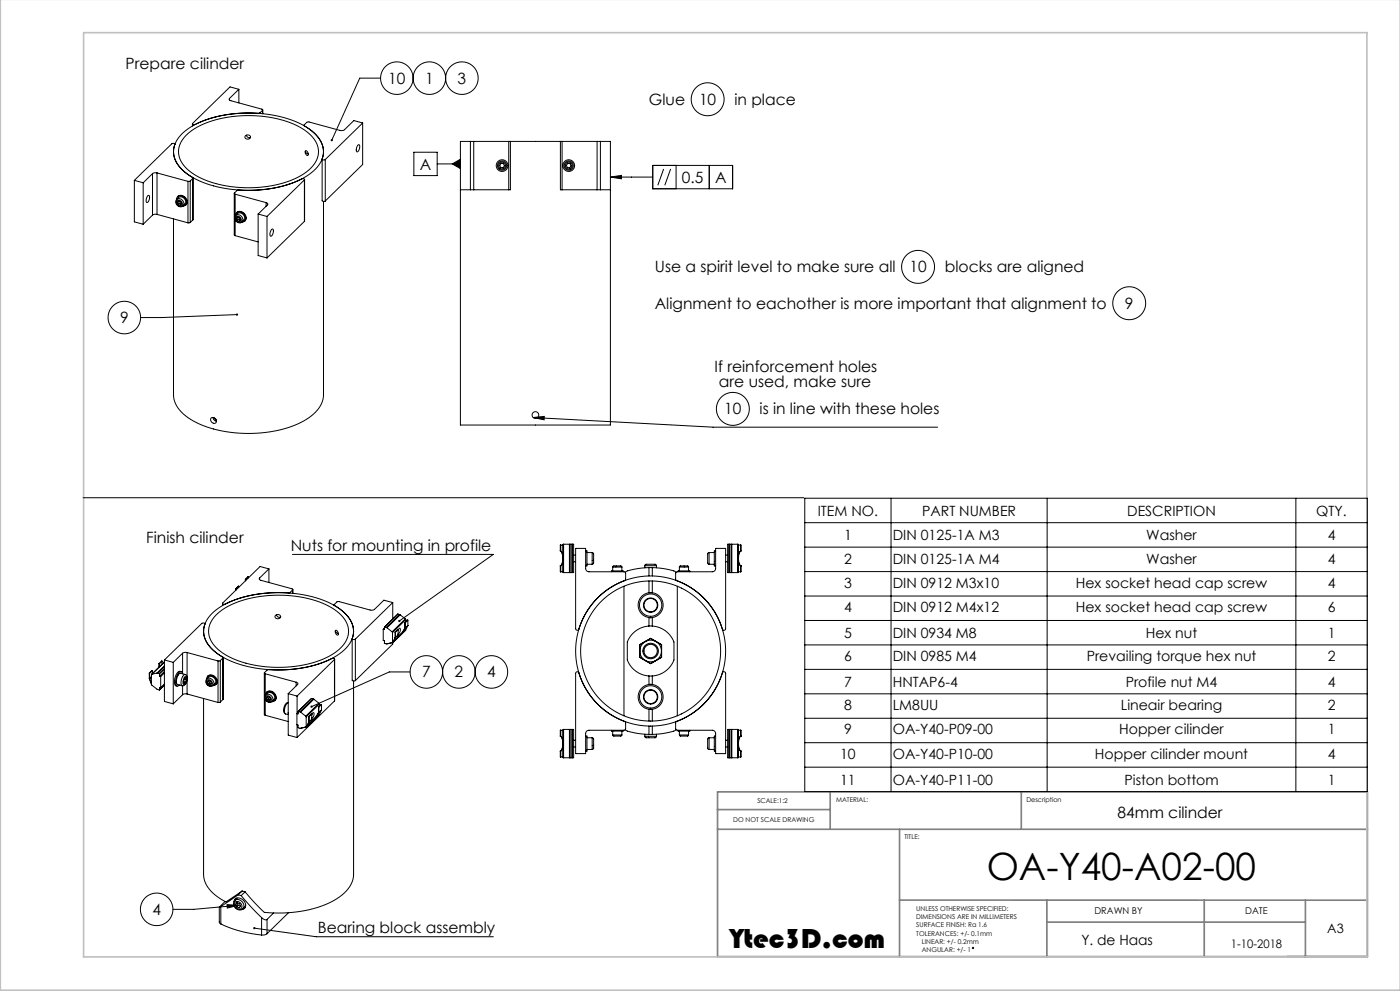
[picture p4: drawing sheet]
<svg xmlns="http://www.w3.org/2000/svg" width="420mm" height="297mm" viewBox="0 0 420 297" stroke-linecap="round" stroke-linejoin="round" font-family="sans-serif">
<g fill="none" stroke="#000" stroke-width=".3">
<path d="M57.7 37.1v.7M68.9 29.5a.44 .44 0 0 0-.1 .5 .44 .44 0 0 0 .5 .2l9.3 2.5 .2 .4M68.9 29.5v.5M71.7 26.8l-2.7-.8-11.2 11a.46 .46 0 0 0 .3 .4 .46 .46 0 0 0 .5-.1 41.9 41.9 0 0 1 19.3-3.4l.1-.1M71.7 26.8l-2.8 2.7M71.7 26.8v4M78 33.8v.2M78.8 33.1l-.8 .7M78.8 33.1v1M78.8 32.9v1.2M91.2 37.6v.1M108.8 36.9l-2.7-.8-2.8 2.8-.7 .2-10-2.6-.6 .2-.8 1a10.4 10.4 0 0 1 5.8 7.3l-.4 2.6a.59 .59 0 0 0 1 .2"/>
<path d="M108.8 36.9l-11.2 10.9M108.8 36.9v12.4l-11.2 10.9M114.2 23.4h-6.3l-8.4 18.6M40.3 54.1l2.7 .7M40.3 54.1v12.4l2.7 .7M43 54.8v12.4M44.4 58.7l.1-.1a1.24 1.24 0 0 1-.1 2l-.2 .1a1.24 1.24 0 0 1 .2-2zM45.8 52l-2.8 2.8M45.8 52v12.5M47.1 51.8h-.8l-.5 .2M47.1 51.8l9.3 2.6M47.1 51.8v12.5"/>
<path d="M52.5 43.2v.1M53 59.8a1.35 1.35 0 0 1 1.1-1.2 1.35 1.35 0 0 1 1.4 .8 1.31 1.31 0 0 1 .6 1.4 1.31 1.31 0 0 1-1.2 1M53 59.8a1.42 1.42 0 0 1 1.7 .2 1.42 1.42 0 0 1 .2 1.7M53 59.8a1.39 1.39 0 0 0 .2 1.7 1.39 1.39 0 0 0 1.7 .2M53 59.7l.5-.5a1.43 1.43 0 0 1 1.8 .3 1.43 1.43 0 0 1 .2 1.7l-.6 .5M53.3 58.9a1.77 1.77 0 0 1 2.3 .3 1.77 1.77 0 0 1 .1 2.3M54.4 40.3a26 26 0 0 1 15.7-6.2 35.3 35.3 0 0 1 22.7 4.5 8.1 8.1 0 0 1 4.1 8.2 11.4 11.4 0 0 1-6.7 7 38.8 38.8 0 0 1-32.2-.5 9.9 9.9 0 0 1-5.9-7.8 7.4 7.4 0 0 1 2.3-5.2zM56.1 40.3a27.9 27.9 0 0 1 18.2-5.7 28.8 28.8 0 0 1 18.4 5.4 6.6 6.6 0 0 1 0 10.9 29.4 29.4 0 0 1-19.7 5.3 27.3 27.3 0 0 1-16.9-5.6 6.5 6.5 0 0 1 0-10.3zM56.4 54.4v12.4M57.1 54.2l-.7 .2M57.1 54.2v12.5M57.9 53.5v-.2a10.4 10.4 0 0 1-5.8-7.4l.4-2.6a.59 .59 0 0 0-1-.2l-11.2 11"/>
<path d="M57.9 53.5l-.8 .7M57.9 53.5v12.4M57.9 53.4v12.5M70.3 58v12.4l.2 .2M70.5 58.2l-.2-.3 .9-.9a42.3 42.3 0 0 0 19.8-3.4l.3 .3-11.2 11M70.5 58.2l9.3 2.5M70.5 58.2v6.5M73.6 40.8a.76 .76 0 0 1 1.1-.4 .76 .76 0 0 1 .1 1.2 .77 .77 0 0 1-.9 .1 .77 .77 0 0 1-.3-.9zM73.9 40.5a.76 .76 0 0 0 .5 .7 .76 .76 0 0 0 .8-.1M75.2 41.1l-.1 .1M91.4 53.8l-.1 12.6M91.6 45.2a.78 .78 0 0 1 .8 .5 .78 .78 0 0 1-.2 .9l-.5-.5z"/>
<path d="M91.6 45.4l.2 .4 .7 .3M96.6 47.7v12.4l.4 .3 .6-.2M97.6 47.8v12.4M107.4 43.5l.1-.1a1.24 1.24 0 0 1-.1 2l-.1 .1a1.24 1.24 0 0 1 .1-2zM124.2 45.6h7v7h-7zM131.2 49.1h6.9M135.7 49.1l2.4-1.4v2.8zM138.1 56.9h3M141.1 42.4h1M141.1 56.9h1M141.1 42.4h-3v85h45v-85h-3M141.1 42.4v14.5"/>
<path d="M142.1 56.9h10.5M142.1 42.4h10.5M142.1 42.4v14.5M150.3 49h.7l.3 .7-.4 .6-.7-.1-.3-.6zM152.6 42.4h.5M152.6 42.4v14.5M153.1 42.4v14.5h-.5M153.1 42.4h15M168.1 42.4v14.5h.5M168.1 42.4h.5M168.6 56.9h10.5M168.6 42.4h10.5"/>
<path d="M168.6 42.4v14.5M170.3 49h.7l.3 .7-.4 .6-.7-.1-.3-.6zM179.1 56.9h1M179.1 42.4h1M179.1 42.4v14.5M180.1 42.4v14.5M180.1 56.9h3M183.1 53.1l3.3-.5v1zM183.1 53.1h12.7M195.8 49.6h24v7h-24zM199.1 50.6l-1.8 4.9M201.2 50.6l-1.8 4.9"/>
<path d="M202.8 49.6v7M212.8 49.6v7M45.8 64.5l-2.8 2.7M47.1 64.3l-.8-.1-.5 .3M47.1 64.3l9.3 2.5M53.1 60.1a1 1 0 0 1 1.3 .3 1 1 0 0 1-.2 1.4 1.11 1.11 0 0 1-1.1-.5 1.11 1.11 0 0 1 0-1.2zM53.5 60.3l.7 .2 .2 .6-.3 .4-.7-.2M53.8 61l-.2-.7-.4 .4 .2 .6M53.8 61l.6 .2M53.8 61l-.4 .3M57.1 66.7l-.7 .1M57.9 65.9l-.8 .8"/>
<path d="M70.5 70.6l6.9 1.9M70.5 65.9v4.7M70.6 64.5a1.44 1.44 0 0 1 1.4-1.1 1.44 1.44 0 0 1 1.4 1.1 1.23 1.23 0 0 1 .3 1.3 1.23 1.23 0 0 1-1.1 .8M70.7 64.6a1.45 1.45 0 0 1 1.9-.6 1.45 1.45 0 0 1 .7 1.8l-.7 .7M70.7 64.5a1.43 1.43 0 0 1 1.7 .3 1.43 1.43 0 0 1 .2 1.7M70.7 64.5a1.4 1.4 0 0 0 .1 1.8 1.4 1.4 0 0 0 1.8 .2M70.8 64.9a.99 .99 0 0 1 1.4 .4 .99 .99 0 0 1-.3 1.3 1.09 1.09 0 0 1-1.1-.5 1.09 1.09 0 0 1 0-1.2zM70.9 65.5l.2 .6M70.9 65.5l.3-.4 .3 .6M71 63.8a1.77 1.77 0 0 1 2.3 .2 1.77 1.77 0 0 1 .1 2.3M71.2 65.1l.7 .2 .2 .6-.3 .4-.7-.2M71.3 65.1l-.4 .4"/>
<path d="M71.5 65.7l.6 .3M71.5 65.7l-.4 .4M72.6 66.5h.1M77.4 64.2l2.7 .7M77.4 64.2v12.4l2.7 .7M79.8 60.7a.44 .44 0 0 1 .5 .2 .44 .44 0 0 1-.1 .5l-2.8 2.8M79.8 60.7v1.1M80.1 64.9v12.4M81.5 68.8l.1-.1a1.24 1.24 0 0 1-.1 2l-.1 .1a1.24 1.24 0 0 1 .1-2zM91.3 66.4l-11.2 10.9M91.4 66.2l-.1 .2M97.1 60.4v57.9a8.9 8.9 0 0 1-5.1 7.4 37.9 37.9 0 0 1-26.8 3.2 19.9 19.9 0 0 1-11.8-6.7l-1-1.9-.3-2v-52.7"/>
<path d="M71.1 94.3l-22.7 .9h-6.2M63.4 125.3a.95 .95 0 0 1 1.3 .2 .95 .95 0 0 1-.4 1.4 1.08 1.08 0 0 1-.9-1.6zM63.9 125.1a1.21 1.21 0 0 0 1 1.1M64.2 125.2l.7 .7M160 125.1l53.9 2.9h67.4M160 125.1l3.3-.3-.1 1zM24.9 149.2h216.2M241.4 149.3h168.8v87.9h-168.8zM241.4 156.6h168.8M267.3 149.3v87.9M314.1 149.3v87.9M388.8 149.3v87.9"/>
<path d="M70.7 176.5v.4M70.7 176.5h.1M70.8 176.5v.4M71.6 175.7v.4M71.6 175.7l-.8 .8M71.6 175.7l-.9 .8M73.6 173.6v.5M73.6 173.6h.1M73.7 173.6v.4M74.5 172.8l-.9 .8M74.5 172.8l-.8 .8M74.5 172.8v.4"/>
<path d="M77.9 173.2a.44 .44 0 0 0-.1 .5 .44 .44 0 0 0 .5 .2l9.4 2.6 .1 .3-.8 .8M77.9 173.2v.5M80.7 170.5l-2.7-.7-11.2 10.9a.46 .46 0 0 0 .3 .5 .46 .46 0 0 0 .5-.2 40.8 40.8 0 0 1 19.3-3.4h.1M80.7 170.5l-2.8 2.7M80.7 170.5v4.1M87 177.6v.1M87.7 166.2h60.3l-28.2 19.9M87.8 176.7v1.1M168.1 165.1h.1M168.1 169.6h.1M168.1 169.6v1.8h.8M168.1 165.1a3.8 3.8 0 0 1 0 4.5"/>
<path d="M168.2 169.6h.1M168.2 171.4h.1M168.2 163.4h.1M168.2 163.4v1.7M168.2 165.1h.1M168.2 165.1a3.8 3.8 0 0 1 0 4.5M168.2 169.6v1.8M168.9 163.4h.1M168.9 171.4h.1M168.9 163.4h-.8v1.7M168.9 163.4v8M169.1 163.1v8.5"/>
<path d="M169.1 171.6h1.7M169.1 163.1h1.7M170.8 163.1h.3M170.8 171.6h.3M170.8 163.1v8.5M171.1 163.1v8.5M171.1 171.6h.5M171.1 163.1h.5M171.6 163.1h.1M171.6 171.6h.1M171.6 163.1v8.5M171.7 163.1v8.5"/>
<path d="M171.7 163.1h.4v8.5h-.4M172.1 168.4h.6M172.1 166.4h.6M172.7 164.4h3v6a1 1 0 0 0 1 1h10.6l.4 .4-.1 2a23.8 23.8 0 0 0-14.1 15h-.6l-.2-.4zM175.7 165.1h.4v4.5h-.4M176.1 169.1h1.6M176.1 165.6h1.6M177.7 165.6l.4 .4v2.8l-.4 .3M177.7 165.6v3.5M183.4 171.4v-.3h3.5v.3M183.8 170l.4-.4h2.1l.3 .4M183.8 170h2.8"/>
<path d="M183.8 170v1.1M186.6 170v1.1M187.2 175.7v38.8M193.4 169.5l.5-.4h2.7l.3 .4M193.4 169.5h3.5M193.4 169.5v.7M194.7 170.1h1M194.7 170.1a14 14 0 0 0-7.1 1.4M194.7 174.1v3.5h1v-3.5M194.7 170.1v2.5M195.7 170.1a14 14 0 0 1 7.1 1.4M195.7 170.1v2.5"/>
<path d="M196.9 169.5v.7M202.8 171.5l10.9-.1a1 1 0 0 0 1-1v-6h3v24a.5 .5 0 0 1-.4 .5 .5 .5 0 0 1-.6-.4 23.3 23.3 0 0 0-14-14.7zM203.2 175.7v38.8M203.4 171.4v-.3h3.5v.3M203.8 170v-.2a2.32 2.32 0 0 1 2.1-.2h.5l.2 .4M203.8 170h2.8M203.8 170v1.1M204.4 176.3h.1M206.6 170v1.1M212.7 165.6l-.4 .4v2.8l.4 .3M212.7 165.6v3.5M212.7 169.1h1.6"/>
<path d="M212.7 165.6h1.6M214.7 165.1h-.4v4.5h.4M217.7 168.4h.6M217.7 166.4h.6M218.7 171.6h.1M218.7 163.1h.1M218.7 163.1v8.5M218.7 163.1h-.4v8.5h.4M218.8 163.1v8.5M218.8 171.6h.5M218.8 163.1h.5M219.3 171.6h.3"/>
<path d="M219.3 163.1h.3M219.3 163.1v8.5M219.6 163.1v8.5M219.6 171.6h1.7M219.6 163.1h1.7M221.3 163.1v8.5M221.4 163.4h.1M221.5 171.4h.1M221.5 163.4h.8v1.7M222.2 165.1a3.8 3.8 0 0 0 0 4.5M222.2 169.6v1.8v-1.8M222.2 169.6h.1"/>
<path d="M222.2 165.1h.1M222.2 165.1v-1.7v1.7M222.3 165.1a3.8 3.8 0 0 0 0 4.5M222.3 169.6h.1M222.3 165.1h.1M222.3 169.6v1.8h-.8M241.4 164h168.8M241.4 171.3h168.8M241.4 178.6h168.8M47.7 198.9v1M47.7 198.9h.1M47.8 198.9v1"/>
<path d="M48.6 198.1l-.8 .8M48.6 198.1l-.9 .8M48.6 198.1v1M49.3 198.4l-3.8 3.7M49.3 197.8l2.7 .7M49.3 197.8v12.4l2.7 .7M49.3 199.7l-2 2M49.3 199.5l-2.2 2.2M52 198.5v12.4M54.8 195.8l-.1 6.1a.59 .59 0 0 0-.4-.6 .59 .59 0 0 0-.7 .4 3.7 3.7 0 0 0-.6 3.9l.8-.3M54.8 195.8l-2.8 2.7M56.1 195.6l-.7-.1-.6 .3"/>
<path d="M56.1 195.6l9.3 2.5M56.1 195.6v7.3M61.5 187a.59 .59 0 0 0-1-.2l-11.2 11M61.5 187a7.2 7.2 0 0 0 2.8 8.2l2.6 1.8-.8 1M61.5 187h.1M63.5 183.9a27.3 27.3 0 0 1 16.9-6.2 34.8 34.8 0 0 1 21.3 4.6 8 8 0 0 1 4.1 8.5 12.5 12.5 0 0 1-7.5 7.2 38.9 38.9 0 0 1-31.6-1.1 9.3 9.3 0 0 1-5.6-8.3l.3-1.4 .6-1.3zM64.7 184.4a25.3 25.3 0 0 1 16.1-5.9 31.5 31.5 0 0 1 20.2 4.7 7 7 0 0 1 3.1 8.2 13.6 13.6 0 0 1-8.3 6.6 36.3 36.3 0 0 1-28.1-1.7 8.4 8.4 0 0 1-5.1-8l.7-2zM65.4 198.1v12.4M66.1 198l-.7 .1M66.1 198v12.4M66.7 180.8v.7M66.9 197.1v12.5"/>
<path d="M82.6 184.5a.76 .76 0 0 1 1.1-.3 .76 .76 0 0 1 .2 1.1 .77 .77 0 0 1-1 .1 .77 .77 0 0 1-.3-.9zM82.9 184.2a.76 .76 0 0 0 .5 .7 .76 .76 0 0 0 .8-.1M84.2 184.8l-.1 .1M100.2 181.3v.1M100.3 197.7a.46 .46 0 0 0-.3-.5 .46 .46 0 0 0-.5 .2 40.8 40.8 0 0 1-19.3 3.4l-.9 .8 .3 .3M100.3 197.7l-11.2 10.9M100.3 197.7v12.4M100.4 197.5l-.1 12.6M100.6 189a.78 .78 0 0 1 .8 .5 .78 .78 0 0 1-.2 .8l-.5-.5zM100.6 189.1l.3 .5 .6 .2M105.7 191.4v12.5l.3 .2 .6-.1M105.7 191.4a.59 .59 0 0 0 .9 .1"/>
<path d="M106.6 191.5v12.5M115 188.6v3.3l.3 .1v.8l.7 .2 1.6-.4M115.3 188.2l-.3 .4M115.3 188v.7l-.3-.1M115.4 187.9l-.1 .1M115.4 187.9l.5 .1M115.9 188l.2 .1M116.1 188.1l1.5 1.3M116.4 192.9h.1M117.6 189.4l.2 .2M117.8 189.6l-.2 3M117.8 180.6l-2.6-.7-2.8 2.7-.8 .3-10-2.6-.5 .1-.8 1a10 10 0 0 1 5.8 7.9l-.4 2.1"/>
<path d="M117.8 180.6l-11.2 10.9M117.8 180.6v4.9M117.8 192.6v.4l-11.2 11M117.8 192.5h.1M117.9 192.4l-.1 .1M118 192.5l-1.6 .4M118 192.2l-.3 .4M118.5 189.5v1.6l-.6 1.3M118.5 189.5h.1M118.6 191.1l-.6 1.4M118.6 189.5v1.6M119.4 184l-4.1 3.9"/>
<path d="M119.4 184l-4 3.9M119.4 184l.4 .2M119.4 188.7v1.6M119.4 188.9l.5-.6a.95 .95 0 0 1-.5 1.5M119.4 188.7l-.8 .8M119.4 188.7l-.9 .8M119.4 190.3l-.8 .8M119.8 184.2l.3 .1M119.8 184.2l-3.9 3.8M119.9 190.5l-.3 .2M120.1 184.3l-4 3.8M120.1 184.3l1.5 1.2"/>
<path d="M121.4 188.3l-1.2 1.9-.9 .7 1.1-1M121.4 188.2v.1M121.5 187.9l-.1 .3M121.5 187.9v.1M121.5 186.6h.1M121.5 186.6v1.3M121.5 188.3l-1 1.6a1.21 1.21 0 0 1-1.2 1l.1-.6M121.5 188v.3M121.5 186.6v1.4M121.6 185.5l.1 .2M121.6 185.5l-4 3.9M121.7 188.8v.1"/>
<path d="M121.7 188.8l-3.8 3.7M121.7 185.7l-3.9 3.9M121.7 185.7v.7M122.4 187.4l-.7 1.4M122.4 185.9l-.9 .7M122.4 187.4l-.9 .9M122.4 185.9v1.5M191.9 195.1a3.2 3.2 0 0 0 1.7 2.8M191.9 195.1v1.9l1.7 .9M191.9 193.2v1.9M193.6 197.9a3.3 3.3 0 0 0 3.2 0M193.6 192.3a3.2 3.2 0 0 0-1.7 2.8"/>
<path d="M193.6 192.3a3.3 3.3 0 0 1 3.2 0M193.6 192.3l-1.7 .9M193.6 197.9l1.6 1 1.6-1M194.7 187.6a7.5 7.5 0 0 0-6.5 4.8v5.4a7.5 7.5 0 0 0 6.5 4.8M194.7 187.6h1M194.7 187.6v-2.5h1v2.5M195.2 191.4l1.6 .9M195.2 191.4l-1.6 .9M195.2 191.3l3.3 1.9v3.8l-3.3 1.9-3.3-1.9v-3.8M195.2 191.3l-3.3 1.9M195.7 187.6a7.5 7.5 0 0 1 6.5 4.8v5.4a7.5 7.5 0 0 1-6.5 4.8M196.8 192.3a3.2 3.2 0 0 1 1.6 2.8"/>
<path d="M196.8 192.3l1.6 .9v1.9M198.4 195.1a3.2 3.2 0 0 1-1.6 2.8M198.4 195.1v1.9l-1.6 .9M241.4 186h168.8M241.4 193.3h168.8M44.8 201.7v1.7l.6 1.6M44.8 201.7l.1 .1M44.9 201.8v1.6M44.9 203.4h.1M44.9 203.4l.5 1.4M45.4 202.8l-.5 .6M45.7 201l-.8 .8"/>
<path d="M45.7 201l-.9 .7M45.7 201v.9M47.1 201.7h.2M47.1 201.7l-1.7 .5v3l1.9 1.4 .5 .2 .1-.8 .3 .1M47.3 201.7l.5 .1M47.8 201.8l.1 .2M47.9 202v.7M47.9 202.7l.3 .1M48.2 202.8v3.3M49.3 205.3l-1.5 1.5M49.3 201.2l-1.4 1.5M49.3 201.7l-1.1 1.1"/>
<path d="M49.3 205l-1.1 1.1M49.3 200.3l-1.5 1.5M49.3 200.5l-1.4 1.5M54.3 201.3a1.32 1.32 0 0 0-1.6 1.3 2.55 2.55 0 0 0 .1 2.9l.3 .1M54.8 208.2l-2.8 2.7M54.8 205.5v2.7M55.1 204.3l.6 .2M55.3 203.5l.6 .1M55.6 202.8l.1-.1a1.59 1.59 0 0 1-.2 2.4l-.3 .1a1.83 1.83 0 0 1 .4-2.4zM55.6 202.1a2.15 2.15 0 0 1-.5 3.4h-.5M55.6 202.1l-1.4-.3a2.52 2.52 0 0 0-.9 3.3l1.4 .4M55.6 202.1a2.53 2.53 0 0 0-1 3.4"/>
<path d="M55.9 203.6l-.2-.5-.4 .3-.2 .8 .2 .6 .4-.3M55.9 203.6l-.2 .9M56.1 208h-.7l-.6 .2M56.1 208l9.3 2.5M56.1 203.6v4.4M61.1 209.3v52.8a8.9 8.9 0 0 0 4.8 7.1l1.9 1.1 4.8-3.3M62 203.5a1.34 1.34 0 0 1 1.1-1.2 1.34 1.34 0 0 1 1.4 .8 1.32 1.32 0 0 1 .6 1.4 1.32 1.32 0 0 1-1.2 1M62 203.5a1.43 1.43 0 0 1 1.7 .2 1.43 1.43 0 0 1 .3 1.7M62 203.5a1.4 1.4 0 0 0 .2 1.8 1.4 1.4 0 0 0 1.8 .1M62 203.5a1.45 1.45 0 0 1 1.9-.6 1.45 1.45 0 0 1 .7 1.9l-.7 .6M62.2 203.8a1.01 1.01 0 0 1 1.3 .4 1.01 1.01 0 0 1-.2 1.3 1.09 1.09 0 0 1-1.1-.4 1.09 1.09 0 0 1 0-1.3zM62.2 204.4l.4-.4 .6 .2 .3 .6-.4 .5-.6-.3"/>
<path d="M62.2 204.4l.3 .6M62.3 202.7a1.77 1.77 0 0 1 2.3 .2 1.77 1.77 0 0 1 .2 2.3M62.5 204.1l-.3 .3M62.5 204.1l.3 .6M62.6 204l-.1 .1M62.8 204.7l.6 .2M62.8 204.7l-.3 .3M66.1 210.4l-.7 .1M66.9 209.6l-.8 .8M66.9 209.5v.1M79.3 201.7v12.4l.3 .3M79.6 201.9l9.3 2.6"/>
<path d="M79.6 214.4l6.9 1.8M79.6 201.9v6.6M79.6 209.6v4.8M79.7 208.3a1.43 1.43 0 0 1 1.7 .3 1.43 1.43 0 0 1 .2 1.7 1.39 1.39 0 0 0 1.2-1.2 1.39 1.39 0 0 0-.9-1.5 1.27 1.27 0 0 0-1.3-.4 1.27 1.27 0 0 0-.9 1.1M79.8 208.7a.98 .98 0 0 1 1.3 .3 .98 .98 0 0 1-.2 1.3 1.14 1.14 0 0 1-1.1-1.6zM79.9 209.2l.2 .6M79.9 209.2l.4-.4 .6 .2 .3 .7-.4 .4-.7-.3M79.9 209.2l.3-.4 .3 .7M80 207.5a1.77 1.77 0 0 1 2.3 .2 1.77 1.77 0 0 1 .1 2.3M80.5 209.5l.6 .2M80.5 209.5l-.4 .3M85.7 214l.8 .2"/>
<path d="M86.5 210.6a2.24 2.24 0 0 0-1 3.3h.2M86.5 213.5v.3M86.5 210.6a2.69 2.69 0 0 0-.8 3.4M86.5 207.9l2.6 .7M86.5 207.9v12.4l2.6 .7M88.9 204.5a.44 .44 0 0 1 .4 .2 .44 .44 0 0 1 0 .5l-2.8 2.7M88.9 204.5v1.1M89.1 217.2l.3 .1v.8l.6 .2 1.9-.6M89.1 208.6v12.4M89.5 213.2l-.1 .8-.3-.1 .3-.4M89.5 213.2l.5 .1M90 213.3l.2 .1"/>
<path d="M90.2 213.4l1.5 1.2M90.5 218.2h.1M91.7 214.6l.2 .3M91.9 214.9v2.8M91.9 217.7v.1M92 217.7h.1M92 217.7h-.1M92.1 217.5l-.3 .3M92.6 216.4l-.6 1.3M92.6 216.3h.1M92.6 214.8h.1M92.6 214.8v1.5"/>
<path d="M92.7 216.4l-.7 1.4-1.5 .4M92.7 214.8v1.6M93.5 209.3h-.1M93.5 209.3l-4.1 3.9M93.5 209.3l.4 .1M93.5 214v1.6M93.5 214.2l.5-.6a.95 .95 0 0 1-.5 1.5M93.5 214l-.8 .8M93.5 214l-.9 .8M93.5 215.6l-.8 .8M93.9 209.4l.3 .2M93.9 209.4l-3.9 3.9"/>
<path d="M94 215.7l-.3 .3M94.2 209.6l-4 3.8M94.2 209.6l1.5 1.2M94.5 215.2l-1.1 1M95.5 213.5l-1.2 1.9-.9 .8M95.5 213.5h.1M95.6 213.2l-.1 .3M95.6 213.2v.1M95.6 211.9h.1M95.6 211.9v1.3M95.6 213.6l-1 1.6a1.21 1.21 0 0 1-1.2 1l.1-.6M95.6 213.3v.3"/>
<path d="M95.6 211.9v1.4M95.7 210.8l.1 .2M95.7 210.8l-4 3.8M95.8 214.2h.1M95.8 214.1l-3.8 3.7M95.8 211l-3.9 3.9M95.8 211v.6M96.5 212.7l-.7 1.4M96.5 211.1l-.9 .8M96.5 212.7l-.9 .9M96.5 211.1v1.6M100.3 210.1l-11.2 10.9"/>
<path d="M106.1 204.1v58a9 9 0 0 1-5 7.2 36.1 36.1 0 0 1-21.8 4.1l-5.8-6.1M123 201.4h-6.2l-23.3 10.4M168.2 218.9h.1M168.2 218.9v1.7M168.9 218.9h.1M168.9 218.9h-.8v1.7M168.9 218.9v8M169.1 218.6v8.5M169.1 218.6h1.7M170.8 218.6h.3M170.8 218.6v8.5M171.1 218.6h.5"/>
<path d="M171.1 218.6v8.5M171.6 218.6h.1M171.6 218.6v8.5M171.7 218.6v8.5M171.7 218.6h.4v8.5h-.4M172.8 201.5l.7-.1a23.8 23.8 0 0 0 14.1 15.1l.1 2-.4 .3-10.6 .1a1 1 0 0 0-1 1v6h-3zM183.4 218.9v.2h3.5v-.2M183.8 219.1v1.2M186.6 219.1v1.2M187.6 218.7l.1 .1a15.4 15.4 0 0 0 7 1.3M194.7 202.6h1M194.7 202.6v2.5h1v-2.5"/>
<path d="M194.7 216.1v-3.5h1v3.5M194.7 217.6v2.5M195.7 217.6v2.5M202.8 218.7l-.1 .1a15.4 15.4 0 0 1-7 1.3M203.4 218.9v.2h3.5v-.2M203.8 219.1v1.2M204.4 214h.1M206.6 219.1v1.2M216.8 201.5l.5-.2 .4 .5v24.1h-3v-6a1 1 0 0 0-1-1l-10.6-.1-.4-.3v-2a23.5 23.5 0 0 0 14.1-15zM218.7 218.6h.1M218.7 218.6h-.4v8.5h.4M218.7 218.6v8.5"/>
<path d="M218.8 218.6h.5M218.8 218.6v8.5M219.3 218.6h.3M219.3 218.6v8.5M219.6 218.6h1.7M219.6 218.6v8.5M221.3 218.6v8.5M221.4 218.9h.1M221.5 218.9h.8v1.7M241.4 200.6h168.8M241.4 207.9h168.8M241.4 215.3h168.8"/>
<path d="M168.1 220.6h.1M168.1 225.1h.1M168.1 225.1v1.8h.8M168.1 220.6a3.8 3.8 0 0 1 0 4.5M168.2 225.1h.1M168.2 226.9h.1M168.2 220.6h.1M168.2 220.6a3.8 3.8 0 0 1 0 4.5M168.2 225.1v1.8M168.9 226.9h.1M169.1 227.1h1.7M170.8 227.1h.3"/>
<path d="M171.1 227.1h.5M171.6 227.1h.1M172.1 221.9h.6M172.1 223.9h.6M175.7 220.6h.4v4.5h-.4M176.1 221.1h1.6M176.1 224.6h1.6M177.7 221.1l.4 .4v2.8l-.4 .3M177.7 221.1v3.5M183.8 220.3v.1a3.2 3.2 0 0 0 2.4 .2l.4-.3M183.8 220.3h2.8M193.4 220.7l.5 .4h2.7l.3-.4"/>
<path d="M193.4 220.7h3.5M193.4 220v.7M194.7 220.1h1M196.9 220v.7M203.8 220.3l.2 .3h.5a2.36 2.36 0 0 0 2-.2l.1-.1M203.8 220.3h2.8M212.7 221.1l-.4 .4v2.8l.4 .3M212.7 221.1v3.5M212.7 221.1h1.6M212.7 224.6h1.6M214.7 220.6h-.4v4.5h.4M217.7 221.9h.6"/>
<path d="M217.7 223.9h.6M218.7 227.1h.1M218.8 227.1h.5M219.3 227.1h.3M219.6 227.1h1.7M221.5 226.9h.1M222.2 220.6a3.8 3.8 0 0 0 0 4.5M222.2 225.1v1.8v-1.8M222.2 225.1h.1M222.2 220.6h.1M222.2 220.6v-1.7v1.7M222.3 220.6a3.8 3.8 0 0 0 0 4.5"/>
<path d="M222.3 225.1h.1M222.3 220.6h.1M222.3 225.1v1.8h-.8M241.4 222.6h168.8M241.4 229.9h168.8M65.8 271.9v4.4l.4 .6M66.2 276.9a36.4 36.4 0 0 0 12.3 3.3M66.2 271.7v5.2M67.5 270.2l-1.7 1.7 .4-.2M68.1 271.1l3.3 .2-3.2 .8zM70.2 270.2a1.35 1.35 0 0 1 .9-1.1 1.35 1.35 0 0 1 1.4 .3 1.66 1.66 0 0 1 1.2 1.6 1.66 1.66 0 0 1-1.2 1.6M70.4 269.9a1.79 1.79 0 0 1 2.2 .3 1.79 1.79 0 0 1 .2 2.2 1.8 1.8 0 0 1-2.2-.3 1.8 1.8 0 0 1-.2-2.2z"/>
<path d="M70.5 270.4a1.28 1.28 0 0 1 1.8 .3 1.28 1.28 0 0 1-.3 1.8 1.41 1.41 0 0 1-1.4-.6 1.41 1.41 0 0 1-.1-1.5zM70.7 271l.3 .8M70.8 269.2l-.2 .5M71.1 270.6l.8 .3 .3 .7M71.1 270.6l-.4 .4M71.1 270.6l.3 .7M71.1 269.2l-.7 .7M71.2 270.6h-.1M71.4 271.3l.8 .3M71.4 271.3l-.4 .5M71.4 271.3l-13.3 1.2h-6.2M71.5 268.2l-5.3 3.5"/>
<path d="M71.5 268.2l.8 .2M72.2 271.6l-.5 .5-.7-.3M72.3 268.4l6.2 6.6M72.6 267l.9 .3M72.6 267l-1.1 1.2M73.5 267.3l-1.2 1.1M73.5 272l-.4 .2M73.6 271.7l-.7 .7M76.3 278.2l18.6 2.5h53.1M78.5 275l.8 .6 .8-.1M78.5 275v5.2M80.1 279.8l-.7 .4h-.9"/>
<path d="M80.1 275.5v4.3M82.1 273.6l-2 1.9M86.6 273.5l-6.5 6.3"/>
<circle cx="119.1" cy="23.4" r="4.9"/>
<circle cx="128.8" cy="23.4" r="4.9"/>
<circle cx="138.6" cy="23.4" r="4.9"/>
<circle cx="212.3" cy="29.7" r="4.9"/>
<circle cx="150.6" cy="49.6" r="1.37"/>
<circle cx="150.6" cy="49.6" r="1.75"/>
<circle cx="150.6" cy="49.6" r="1.03"/>
<circle cx="170.6" cy="49.6" r="1.03"/>
<circle cx="170.6" cy="49.6" r="1.37"/>
<circle cx="170.6" cy="49.6" r="1.75"/>
<circle cx="275.4" cy="80" r="4.9"/>
<circle cx="37.3" cy="95.2" r="4.9"/>
<circle cx="338.8" cy="90.9" r="4.9"/>
<circle cx="160.6" cy="124.4" r="1"/>
<circle cx="219.9" cy="122.5" r="4.9"/>
<circle cx="195.2" cy="195.1" r="2"/>
<circle cx="195.2" cy="181.4" r="3.8"/>
<circle cx="195.2" cy="195.1" r="22.5"/>
<circle cx="195.2" cy="181.4" r="3.4"/>
<circle cx="195.2" cy="195.1" r="21"/>
<circle cx="195.2" cy="195.1" r="2.33"/>
<circle cx="195.2" cy="181.4" r="2"/>
<circle cx="195.2" cy="181.4" r="2.15"/>
<circle cx="81" cy="209.1" r="1.46"/>
<circle cx="127.9" cy="201.4" r="4.9"/>
<circle cx="137.7" cy="201.4" r="4.9"/>
<circle cx="147.4" cy="201.4" r="4.9"/>
<circle cx="195.2" cy="208.9" r="3.8"/>
<circle cx="195.2" cy="208.9" r="3.4"/>
<circle cx="195.2" cy="208.9" r="2"/>
<circle cx="195.2" cy="208.9" r="2.15"/>
<circle cx="47" cy="272.5" r="4.9"/>
<circle cx="291.9" cy="284.1" r=".19"/>
</g>
<path d="M249.1 237.3v11.2M306.4 237.3v11.2M215.2 242.6h33.9M215.3 248.5h194.9M269.9 248.5v38.3M269.9 269.8h140.3M314.1 276.4h77.5M314.1 269.8v17M361.3 269.8v16.9M391.6 269.8v16.9M215.2 286.7h195v-49.4h-194.9v49.5" fill="none" stroke="#808080" stroke-width=".5"/>
<path d="M.1 -.1v296.9h419.9M25.1 9.8h385v277h-385z" fill="none" stroke="#c0c0c0" stroke-width=".5"/>
<path d="M99.3 41.7l-.1 .4 .2 .2 .1-.3-.1 .3a.34 .34 0 0 0 .5-.3 .34 .34 0 0 0-.6-.3zM70.9 94a.34 .34 0 0 0 .1 .6 .34 .34 0 0 0 .4-.3h-.3h.3l-.2-.3zM160 125.1l3.3-.3-.1 1zM183.1 53.1l3.3-.5v1zM135.7 49.1l2.4 1.4v-2.8zM93.2 211.5v.4l.3-.1-.3 .1a.34 .34 0 0 0 .4 .2 .34 .34 0 0 0 .1-.5 .34 .34 0 0 0-.5-.1zM68.1 271.1l3.3 .2-3.2 .8zM76.1 277.9l-.1 .2 .3 .1-.3-.1a.34 .34 0 0 0 .3 .4 .34 .34 0 0 0 .3-.5 .34 .34 0 0 0-.5-.1zM119.6 185.8l-.1 .5 .3-.2-.3 .2a.34 .34 0 0 0 .5 .1 .34 .34 0 0 0 .1-.5 .34 .34 0 0 0-.5-.1z" fill="#000"/>
<text font-size="11.3" x="296" y="263.6">OA-Y40-A02-00</text>
<text font-size="8.5" x="218.9" y="284">Ytec3D.com</text>
<g font-size="4.7">
<text x="37.7" y="20.5">Prepare cilinder</text>
<text x="116.5" y="25.1">10</text>
<text x="127.5" y="25.1">1</text>
<text x="137.3" y="25.1">3</text>
<text x="194.7" y="31.4">Glue</text>
<text x="209.7" y="31.4">10</text>
<text x="220.3" y="31.4">in place</text>
<text x="125.9" y="50.9">A</text>
<text x="204.6" y="54.8">0.5</text>
<text x="214.6" y="54.8">A</text>
<text x="196.4" y="81.6">Use a spirit level to make sure all</text>
<text x="272.8" y="81.7">10</text>
<text x="283.5" y="81.6">blocks are aligned</text>
<text x="196.4" y="92.6">Alignment to eachother is more important that alignment to</text>
<text x="337.5" y="92.6">9</text>
<text x="36" y="96.8">9</text>
<text x="214.4" y="111.6">If reinforcement holes</text>
<text x="215.7" y="116.1">are used, make sure</text>
<text x="217.3" y="124.2">10</text>
<text x="227.9" y="124.2">is in line with these holes</text>
<text x="43.9" y="162.9">Finish cilinder</text>
<text x="87.2" y="165.1">Nuts for mounting in profile</text>
<text x="126.6" y="203">7</text>
<text x="136.4" y="203">2</text>
<text x="146.1" y="203">4</text>
<text x="335.3" y="245">84mm cilinder</text>
<text x="45.7" y="274.2">4</text>
<text x="95.4" y="279.8">Bearing block assembly</text>
</g>
<g font-size="4.2">
<text x="245.3" y="154.5">ITEM NO.</text>
<text x="276.6" y="154.5">PART NUMBER</text>
<text x="338.2" y="154.5">DESCRIPTION</text>
<text x="394.9" y="154.5">QTY.</text>
<text x="253.2" y="161.8">1</text>
<text x="267.8" y="161.8">DIN 0125-1A M3</text>
<text x="343.9" y="161.8">Washer</text>
<text x="398.3" y="161.8">4</text>
<text x="253.2" y="169.2">2</text>
<text x="267.8" y="169.2">DIN 0125-1A M4</text>
<text x="343.9" y="169.2">Washer</text>
<text x="398.3" y="169.2">4</text>
<text x="253.2" y="176.1">3</text>
<text x="267.8" y="176.1">DIN 0912 M3x10</text>
<text x="322.8" y="176.1">Hex socket head cap screw</text>
<text x="398.3" y="176.1">4</text>
<text x="253.2" y="183.4">4</text>
<text x="267.8" y="183.4">DIN 0912 M4x12</text>
<text x="322.8" y="183.4">Hex socket head cap screw</text>
<text x="398.3" y="183.4">6</text>
<text x="253.2" y="191.2">5</text>
<text x="267.8" y="191.2">DIN 0934 M8</text>
<text x="343.7" y="191.2">Hex nut</text>
<text x="398.3" y="191.2">1</text>
<text x="253.2" y="198.1">6</text>
<text x="267.8" y="198.1">DIN 0985 M4</text>
<text x="326" y="198.1">Prevailing torque hex nut</text>
<text x="398.3" y="198.1">2</text>
<text x="253.2" y="205.8">7</text>
<text x="267.8" y="205.8">HNTAP6-4</text>
<text x="337.7" y="205.8">Profile nut M4</text>
<text x="398.3" y="205.8">4</text>
<text x="253.2" y="212.7">8</text>
<text x="267.8" y="212.7">LM8UU</text>
<text x="336.3" y="212.7">Lineair bearing</text>
<text x="398.3" y="212.7">2</text>
<text x="253.2" y="220.1">9</text>
<text x="267.8" y="220.1">OA-Y40-P09-00</text>
<text x="335.7" y="220.1">Hopper cilinder</text>
<text x="398.3" y="220.1">1</text>
<text x="252" y="227.4">10</text>
<text x="267.8" y="227.4">OA-Y40-P10-00</text>
<text x="328.5" y="227.4">Hopper cilinder mount</text>
<text x="398.3" y="227.4">4</text>
<text x="252" y="235.1">11</text>
<text x="267.8" y="235.1">OA-Y40-P11-00</text>
<text x="337.4" y="235.1">Piston bottom</text>
<text x="398.3" y="235.1">1</text>
<text x="324.4" y="283.1">Y. de Haas</text>
</g>
<text font-size="3.9" x="398.2" y="279.5">A3</text>
<text font-size="3.5" x="369.3" y="284">1-10-2018</text>
<g font-size="2.8">
<text x="328.3" y="273.9">DRAWN BY</text>
<text x="373.6" y="273.9">DATE</text>
</g>
<g font-size="2">
<text x="227.2" y="240.7">SCALE:1:2</text>
<text x="250.8" y="240.2">MATERIAL:</text>
<text x="307.9" y="240.2">Description</text>
<text x="220" y="246.3">DO NOT SCALE DRAWING</text>
<text x="271.3" y="251.5">TITLE:</text>
<text x="274.9" y="272.9">UNLESS OTHERWISE SPECIFIED:</text>
<text x="274.9" y="275.4">DIMENSIONS ARE IN MILLIMETERS</text>
<text x="274.9" y="277.9">SURFACE FINISH: Ra 1.6</text>
<text x="274.9" y="280.4">TOLERANCES: +/- 0.1mm</text>
<text x="276.5" y="285.4">ANGULAR: +/- 1</text>
<text x="276.5" y="282.9">LINEAR: +/- 0.2mm</text>
</g>
</svg>
